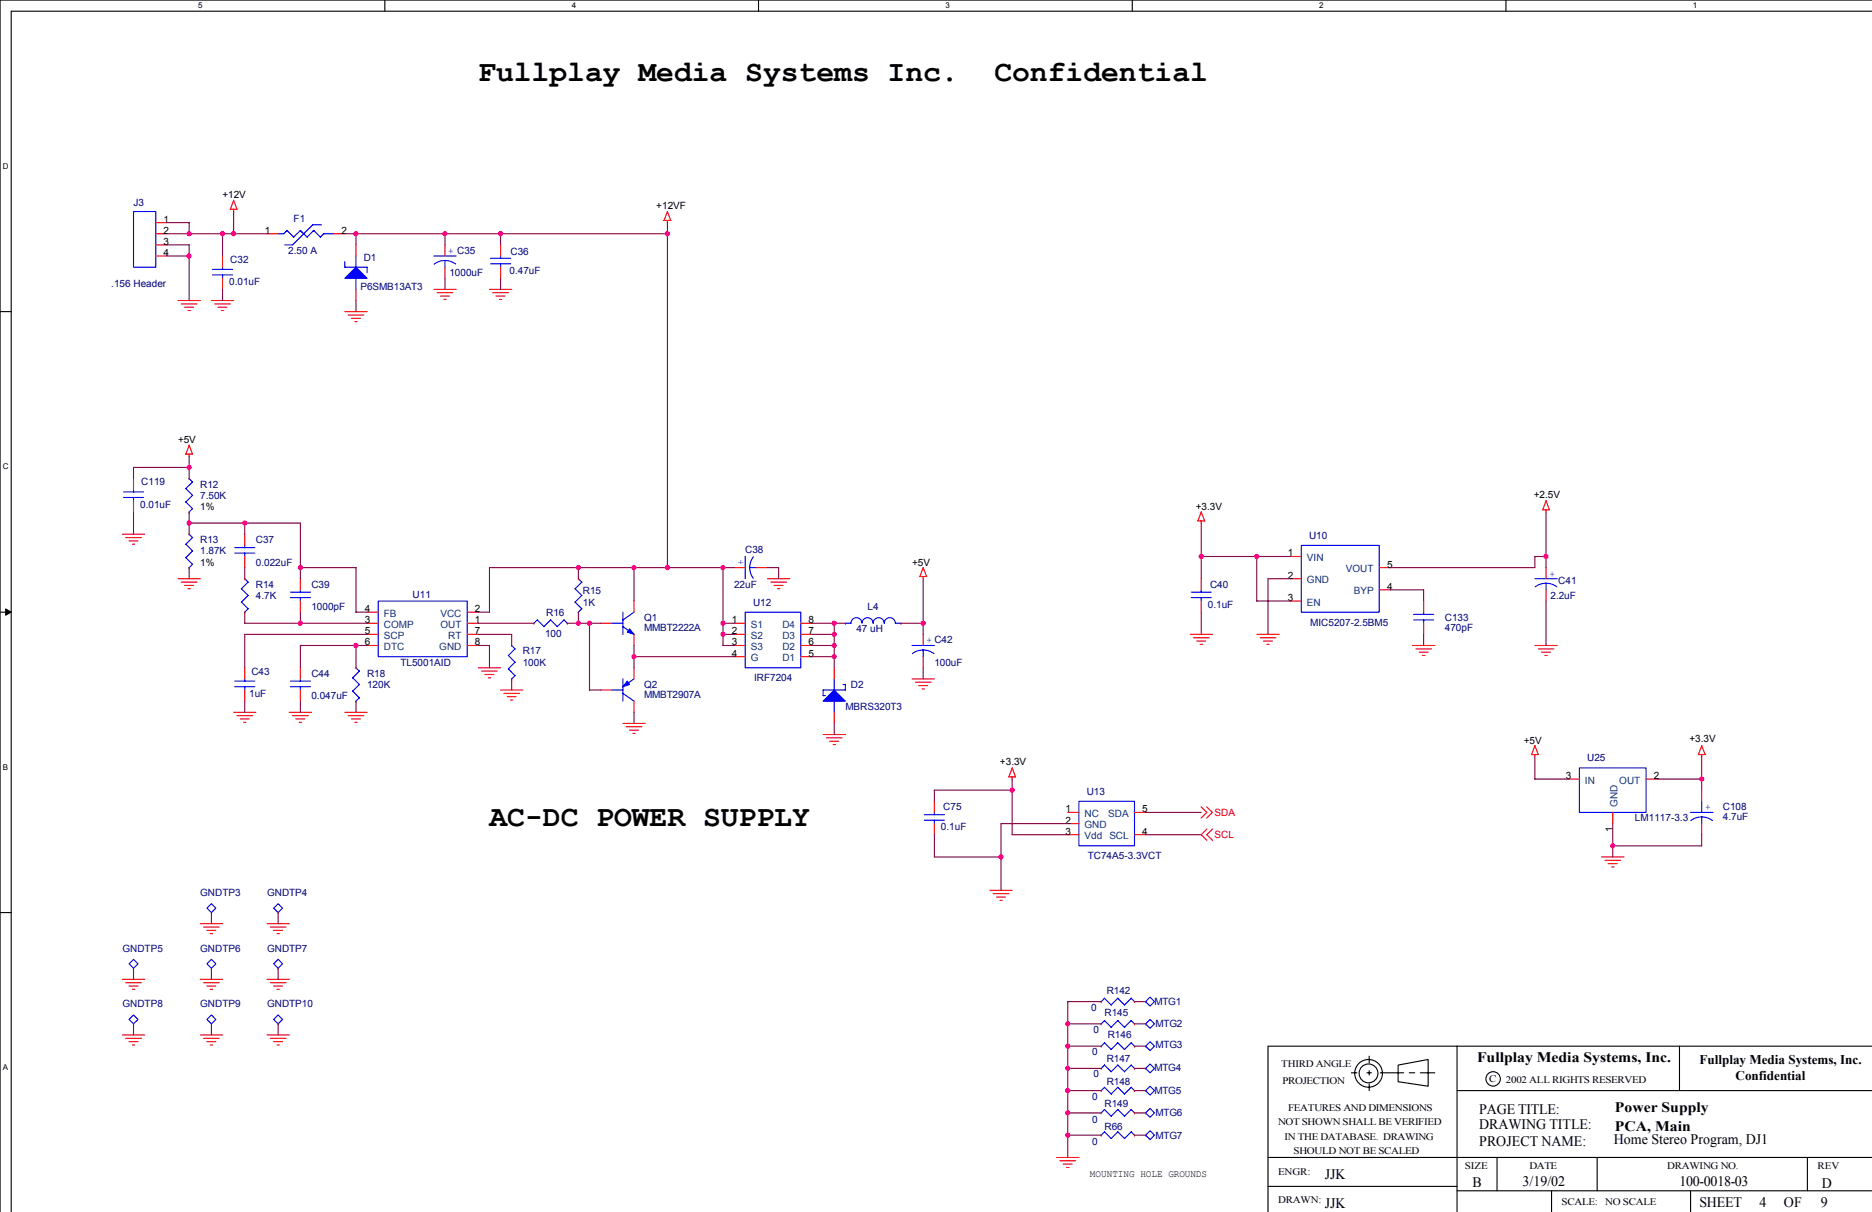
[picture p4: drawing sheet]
<svg xmlns="http://www.w3.org/2000/svg" width="432mm" height="279mm" viewBox="0 0 432 279" stroke-linecap="round" stroke-linejoin="round" font-family="sans-serif">
<path d="M431.8 0h-431.8v279.4M431.8 2.6h-429.2v276.8" fill="none" stroke="#000" stroke-width=".25"/>
<path d="M45.7 .3h1v2h-1z" fill="#fff"/>
<path d="M88.8 0v2.6" fill="none" stroke="#000" stroke-width=".25"/>
<path d="M131.9 .3h1v2h-1z" fill="#fff"/>
<path d="M175 0v2.6" fill="none" stroke="#000" stroke-width=".25"/>
<path d="M218.1 .3h1v2h-1z" fill="#fff"/>
<path d="M261.2 0v2.6" fill="none" stroke="#000" stroke-width=".25"/>
<path d="M304.3 .3h1v2h-1z" fill="#fff"/>
<path d="M347.4 0v2.6" fill="none" stroke="#000" stroke-width=".25"/>
<g fill="#fff">
<path d="M390.5 .3h1v2h-1z"/>
<path d="M.7 37.2h1.3v2.1h-1.3z"/>
<path d="M.7 106.5h1.3v2h-1.3z"/>
</g>
<path d="M0 71.8h2.6" fill="none" stroke="#000" stroke-width=".25"/>
<path d="M.7 175.7h1.2v2.1h-1.2z" fill="#fff"/>
<path d="M0 141.1h2.6" fill="none" stroke="#000" stroke-width=".25"/>
<path d="M1.3 140.4l1.3 .7-1.3 .7z" fill="#000" stroke="#000" stroke-width=".23"/>
<path d="M.7 245h1.2v2.1h-1.2z" fill="#fff"/>
<g fill="none" stroke="#000" stroke-width=".25">
<path d="M0 210.4h2.6M311.7 247.3h1.3M315.3 247.3h1M315.8 243.5v1.5M315.8 246.8v1M315.8 249.9v1.5M318.4 247.3h5.4M322.5 245.5l6.9-1.3v6.2l-6.9-1zM325.1 247.3h1.2M327.6 247.3h3.4M336.1 241.2h-43.6v38.2M336.1 241.2h95.7"/>
<path d="M336.1 241.2v38.2M336.1 251.4h95.7M387.4 241.2v10.2M292.5 266.8h139.3M292.5 273.5h43.6M336.1 274.5h95.7M345.3 266.8v7.7M357.9 274.5v4.9M368.4 266.8v7.7M390 274.5v4.9M416.9 266.8v7.7"/>
<circle cx="315.7" cy="247.4" r="2.17"/>
<circle cx="315.7" cy="247.4" r="3.2"/>
<circle cx="344.4" cy="248.7" r="1.66"/>
</g>
<g fill="none" stroke="#f00" stroke-width=".25">
<path d="M35.9 51.3h2.6M35.9 53.9h2.6M35.9 56.5h2.6M35.9 59h2.6M51.3 59v2.6M53.9 46.2l.8 2h-1.6zM53.9 48.2v.6M61.6 53.9h2.6M77 53.9h2.5M82.1 56.5v2.5M102.6 56.5v2.5M115.5 56.5v2.5"/>
<path d="M153.9 50.8v.6M153.9 48.8l.8 2M154 48.7l-.9 2.1h1.6M41.1 69.3h5.1M41.8 70.1h3.6M42.6 70.8h2.1M43.4 71.6h.5M48.8 69.3h5.1M49.5 70.1h3.6M50.3 70.8h2M51.1 71.6h.5M51.3 64.2v2.5"/>
<path d="M79.5 71.8h5.2M80.3 72.6h3.6M81.1 73.4h2M81.9 74.1h.5M82.1 66.7v2.6M100.1 66.7h5.1M100.8 67.5h3.7M101.6 68.3h2.1M102.4 69h.5M102.6 61.6v2.6M112.9 66.7h5.1M113.7 67.5h3.6"/>
<path d="M114.4 68.3h2.1M115.2 69h.5M115.5 61.6v2.6M30.8 110.3v2.6M30.8 115.5v2.5M43.6 110.3h.1M43.6 118h.1M43.6 104.7v.5M44.4 104.7h-1.6l.8-2.1 .8 2.1M277.1 118l.8 2.1M277.1 118l-.8 2.1M355.8 117.5h1.6"/>
<path d="M356.6 115.5l.8 2M356.6 117.5v.5M356.6 115.4l-.8 2.1M28.2 123.1h5.2M29 123.9h3.6M29.8 124.7h2M30.5 125.5h.6M41.1 133.4h5.1M41.8 134.2h3.6M42.6 135h2.1M43.4 135.7h.5M43.6 123.1h.1"/>
<path d="M43.6 130.9h.1M56.5 133.4h.1M56.5 123.1v2.6M56.5 128.3v2.6M69.3 133.4v2.6M69.3 138.6v2.5M133.4 133.4h.1M146.2 138.6v2.5M169.3 130.9h2.6M174.5 130.9h2.5M177 133.4h5.2M177.8 134.2h3.6"/>
<path d="M178.5 135h2.1M179.3 135.7h.6M212.9 132.9v.5M213.7 132.9h-1.5l.8-2.1 .7 2.1M276.3 120.1h1.6M277.1 120.1v.5M277.1 133.4v2.6M277.1 138.6v2.5M297.6 133.4h2.6M297.6 138.6h2.6M297.6 128.3h2.6M318.1 130.9h2.6"/>
<path d="M318.1 136h2.6M328.4 138.6v2.5M356.6 130.9v2.5M356.6 136v2.6M56.5 141.1h.1M56.5 153.9v2.6M56.5 159.1v2.5M69.3 153.9v2.6M69.3 159.1v2.5M82.1 153.9h.1M84.7 146.2h2.5M84.7 148.8h2.5"/>
<path d="M84.7 143.7h2.5M84.7 141.1h2.5M107.8 146.2h2.5M107.8 148.8h2.5M107.8 143.7h2.5M107.8 141.1h2.5M110.3 153.9h5.2M111.1 154.7h3.6M111.8 155.5h2.1M112.6 156.3h.6M115.5 159.1h5.1M116.2 159.9h3.6"/>
<path d="M118 148.8h.1M118 156.5h.1M123.1 143.7h.1M130.9 143.7h.1M133.4 141.1h.1M138.6 159.1h2.5M138.6 143.7h2.5M146.2 146.2v2.6M146.2 153.9v2.6M169.3 146.2h2.6M169.3 148.8h2.6M169.3 143.7h2.6"/>
<path d="M169.3 151.4h2.6M184.7 146.2h2.6M184.7 148.8h2.6M184.7 143.7h2.6M184.7 151.4h2.6M192.4 153.9v2.6M195 143.7h.1M207.8 143.7h.1M210.4 156.5h5.1M211.2 157.3h3.6M211.9 158.1h2.1M212.7 158.8h.5"/>
<path d="M212.9 146.2v2.6M212.9 151.4v2.5M274.5 146.2h5.2M275.3 147h3.6M276 147.8h2.1M276.8 148.5h.6M289.9 146.2h5.2M290.7 147h3.6M291.4 147.8h2.1M292.2 148.5h.6M325.8 148.8h5.2M326.6 149.6h3.6"/>
<path d="M327.3 150.3h2.1M328.1 151.1h.6M328.4 143.7v2.5M354 148.8h5.2M354.8 149.6h3.6M355.6 150.3h2M356.3 151.1h.6M53.9 164.2h5.1M54.7 165h3.6M55.4 165.7h2.1M56.2 166.5h.5M66.7 164.2h5.2"/>
<path d="M67.5 165h3.6M68.2 165.7h2.1M69 166.5h.6M79.5 164.2h5.2M80.3 165h3.6M81.1 165.7h2M81.9 166.5h.5M82.1 161.6h.1M117 160.6h2M117.8 161.4h.5M143.7 166.8h5.1M144.4 167.5h3.7"/>
<path d="M145.2 168.3h2.1M146 169.1h.5M146.2 161.6v2.6M189.9 169.3h5.1M190.6 170.1h3.6M191.4 170.9h2M192.2 171.6h.5M192.4 164.2v2.6M233.5 177l.8 2.1h-1.6zM233.5 179.1v.5M354 173.9v.6M354 171.9l.8 2.1"/>
<path d="M354.1 171.9l-.8 2h1.5M361.7 179.6h2.6M379.7 179.6h2.6M391.7 173.9h1.6M391.8 173.9l.7-2 .8 2.1M392.5 173.9v.6M215.5 184.7v2.6M215.5 189.9v2.5M246.3 187.3h2.6M246.3 189.9h2.6M246.3 192.4h2.6M261.7 187.3h2.5"/>
<path d="M261.7 192.4h2.5M277.1 186l1.3 1.3-1.3 1.3M278.3 186l1.4 1.3-1.4 1.3M278.4 191.1l-1.3 1.3 1.3 1.3M279.7 191.1l-1.3 1.3 1.3 1.3M369.4 197.5h5.2M370.2 198.3h3.6M370.9 199.1h2.1M371.8 199.9h.5M372 187.3v2.6M392.5 182.2v2.5M392.5 189.9v2.5"/>
<path d="M46.2 212.9h5.2M47 213.7h3.6M47.7 214.5h2.1M48.5 215.2h.5M48.8 210.4h.1M61.6 212.9h5.1M62.4 213.7h3.6M63.1 214.5h2.1M63.9 215.2h.5M64.2 210.4h.1M228.3 205.3h5.2M229.1 206h3.6"/>
<path d="M229.8 206.8h2.1M230.7 207.6h.5M28.2 225.8h5.2M28.2 238.6h5.2M29 226.5h3.6M29 239.4h3.6M29.8 227.3h2M30.5 228.1h.6M30.8 236h.1M30.8 223.2h.1M46.2 225.8h5.2M46.2 238.6h5.2"/>
<path d="M47 226.5h3.6M47 239.4h3.6M47.7 227.3h2.1M48.5 228.1h.5M48.8 236h.1M48.8 223.2h.1M61.6 225.8h5.1M61.6 238.6h5.1M62.4 226.5h3.6M62.4 239.4h3.6M63.1 227.3h2.1M63.9 228.1h.5"/>
<path d="M64.2 236h.1M64.2 223.2h.1M254 230.9h.1M254 236h.1M261.7 230.9h.1M261.7 236h.1M264.2 230.9h.1M264.2 236h.1M29.8 240.1h2M30.5 240.9h.6M47.7 240.1h2.1M48.5 240.9h.5"/>
<path d="M63.1 240.1h2.1M63.9 240.9h.5M254 256.6h.1M254 241.2h.1M254 246.3h.1M254 251.4h.1M261.7 256.6h.1M261.7 241.2h.1M261.7 246.3h.1M261.7 251.4h.1M264.2 241.2h.1M264.2 246.3h.1"/>
<path d="M264.2 251.4h.1M264.2 256.6h.1M243.7 266.8h5.2M244.5 267.6h3.6M245.3 268.4h2M246 269.1h.6M254 261.7h.1M261.7 261.7h.1M264.2 261.7h.1"/>
</g>
<g fill="none" stroke="#00f" stroke-width=".25">
<path d="M30.8 48.8h5.1v12.8h-5.1zM66 53.4l.2-.3-.8 .8h-1.2M69.3 53.1l-1.5 1.6-1.6-1.6M69.8 53.7l-.5-.6 1.5 1.6M72.4 53.1l1.5 1.6M72.4 53.1l-.3 .3M72.4 53.1l-1.6 1.6M74.2 51.8h-2.1l-4.6 4.7h-1.8M74.7 53.9h2.3M74.7 53.9l-.8 .8M82.1 59v2.6M100.1 59h5.1"/>
<path d="M113.2 59.5h4.6M115.5 59v.6M49 63.4h4.7M49 62.1h4.7M51.3 61.6v.5M51.3 63.4v.8M79.5 60.3v1.3M79.5 61.6h5.2M82.1 64.1v2.6M84.7 61.6v1.3M102.6 60v1.6M105.1 60.9l-1.4-.7-1.1-.2-1.5 .4-1 .5"/>
<path d="M113.2 60.8h4.6M115.5 60.8v.8M28.5 114.7h4.6M28.5 113.4h4.6M30.8 112.9v.5M30.8 114.7v.8M43.6 110.3l.8 .8-1.6 1.5 1.6 1.6-1.6 1.5 1.6 1.6-.8 .7M42.9 128.5l1.5 1.6-.8 .8M43.6 123.1l.8 .9-1.6 1.5 1.6 1.5M44.4 127l-1.6 1.6M54.1 127.5h4.7M54.1 126.2h4.7"/>
<path d="M55.7 135.7l1.6 1.6M55.7 138.8l1.6 1.6-.9 .7M56.5 125.7v.6M56.5 127.5v.8M56.5 133.4l.8 .8M57.2 134.2l-1.5 1.5M57.2 137.3l-1.5 1.5M67 137.8h4.6M67 136.5h4.6M69.3 136v.5M69.3 137.8v.8M87.2 138.6h20.6v12.8h-20.6z"/>
<path d="M132.7 138.8l1.5 1.6M133.4 133.4l.8 .8M134.2 134.2l-1.6 1.5 1.6 1.6M134.2 137.3l-1.6 1.5M171.9 128.3v5.1M172.9 130.9h1.6M173.8 128.4l-.6 .9-.3 1.5 .2 1.1 .7 1.4M274.8 137.8h4.6M274.8 136.5h4.6M277.1 136v.5M277.1 137.8v.8M300.2 125.7h17.9v15.4h-17.9z"/>
<path d="M354 133.4h5.2M356.6 134.5v1.5M359.1 135.3l-1.4-.7-1.2-.1-1.5 .3-.9 .5M54.1 158.3h4.7M54.1 157h4.7M56.5 156.5v.5M56.5 158.3v.8M67 158.3h4.6M67 157h4.6M69.3 156.5v.5M69.3 158.3v.8M81.3 156.3l1.6 1.5"/>
<path d="M81.3 159.3l1.6 1.6M82.1 153.9l.8 .8M82.9 154.7l-1.6 1.6M82.9 157.8l-1.6 1.5M117.3 151.1l1.5 1.6M117.3 154.2l1.5 1.6-.8 .7M118 148.8l.8 .8-1.6 1.5M118.8 152.7l-1.6 1.5M127 142.9l1.6 1.6M127 142.9l-1.5 1.6-1.5-1.6-.9 .8M130.9 143.7l-.8-.8-1.6 1.5M134.2 140.3l-.8 .8"/>
<path d="M141.1 143.7h2.6M141.1 159.1h2.6M143.7 159.8l2.5 1.8M143.7 144.4l2.6 1.9M143.7 141.1v5.2M143.7 156.5v5.1M146.2 141.1l-2.5 1.8M146.3 156.5l-2.6 1.8M171.9 141.1h12.8v12.8h-12.8zM192.4 156.5v2.6M194.5 157.8h.5v1.3M195 143.7h1.3"/>
<path d="M195 159.1h-5.1v1.3h.5M196.3 143.7a1.28 1.28 0 0 1 1.3-1.3 1.28 1.28 0 0 1 1.2 1.3 1.28 1.28 0 0 1 1.3-1.3 1.28 1.28 0 0 1 1.3 1.3 1.28 1.28 0 0 1 1.3-1.3 1.28 1.28 0 0 1 1.3 1.3 1.28 1.28 0 0 1 1.2-1.3 1.28 1.28 0 0 1 1.3 1.3M206.5 143.7h1.3M210.4 148.8h5.1M210.4 150.7l1-.6 1.5-.3 1.1 .2 1.4 .7M212.9 149.8v1.6M326.1 142.9h4.6M326.1 141.6h4.6M328.4 141.1v.5M328.4 142.9v.8M82.9 160.9l-.8 .7M192.4 161.6v2.6"/>
<path d="M364.3 177h15.4v10.3h-15.4zM213.2 189.1h4.6M213.2 187.8h4.6M215.5 187.3v.5M215.5 189.1v.8M248.9 184.7h12.8v10.3h-12.8zM390 187.3h5.1M390 189.2l.9-.6 1.6-.3 1.1 .2 1.4 .7M392.5 184.7v2.6M392.5 188.3v1.6M47.7 209.4l1.1-1.1 1 1.1-1 1zM63.1 209.4l1.1-1.1 1 1.1-1 1z"/>
<path d="M30.8 234l1 1-1 1-1-1zM30.8 221.1l1 1.1-1 1-1-1zM47.7 235l1.1-1 1 1-1 1zM47.7 222.2l1.1-1.1 1 1.1-1 1zM63.1 235l1.1-1 1 1-1 1zM63.1 222.2l1.1-1.1 1 1.1-1 1zM254.8 230.1l1.5 1.6M254.8 230.1l-.8 .8M254.8 235.2l-.8 .8M257.8 230.1l1.6 1.6M257.9 230.1l-1.6 1.6M257.9 235.2l-1.6 1.6-1.5-1.5"/>
<path d="M260.9 230.1l.8 .8M260.9 235.3l.8 .8M260.9 230.1l-1.5 1.6M260.9 235.2l-1.5 1.6-1.6-1.5M264.2 230.9l1.1-1 1 1-1 1zM264.2 236l1.1-1 1 1-1 1.1zM254 246.3l.8-.8 1.5 1.6M254.8 255.8l1.5 1.5M254.8 240.4l1.5 1.6M254.8 255.8l-.8 .8M254.8 240.4l-.8 .8M254.8 250.6l-.8 .8"/>
<path d="M257.8 255.8l1.6 1.5M257.8 240.4l1.6 1.6M257.8 245.5l1.6 1.6M257.9 255.8l-1.6 1.5M257.9 240.4l-1.6 1.5M257.9 245.5l-1.6 1.6M257.9 250.6l-1.6 1.6-1.5-1.5M260.9 255.8l.8 .8M260.9 240.4l.8 .8M260.9 250.7l.8 .7M260.9 255.8l-1.5 1.5M260.9 240.4l-1.5 1.5"/>
<path d="M260.9 250.6l-1.5 1.6-1.6-1.5M261.7 246.3l-.8-.8-1.5 1.6M264.2 241.2l1.1-1.1 1 1.1-1 1zM264.2 246.3l1.1-1 1 1-1 1zM264.2 251.4l1.1-1 1 1-1 1.1zM264.2 256.6l1.1-1.1 1 1.1-1 1zM254.8 260.9l-.8 .8M257.9 260.9l-1.6 1.6-1.5-1.6M260.9 260.9l.8 .8M260.9 260.9l-1.5 1.6-1.6-1.6M264.2 261.7l1.1-1 1 1-1 1z"/>
</g>
<g fill="#00f" stroke="#00f" stroke-width=".25">
<path d="M145.2 145l1 1.2-1.5-.5z" fill-rule="evenodd"/>
<path d="M192.4 159.1l2.6 2.5h-5.1z" fill-rule="evenodd"/>
<path d="M79.5 64.2l2.6-2.6 2.6 2.6z" fill-rule="evenodd"/>
<path d="M144.7 157l.5 .8-1.5 .5z" fill-rule="evenodd"/>
</g>
<g fill="none" stroke="#800040" stroke-width=".25">
<path d="M38.5 51.3h5.1v2.6M38.5 56.5l5.1-.1v12.9M38.5 53.9h23.1M38.5 59h5.1M51.3 53.9v5.1M53.9 48.7v5.2M79.5 53.9h74.5M82.1 53.9v2.6M102.6 53.9v2.6M115.5 53.9v2.6M153.9 51.3v79.6M51.3 66.7v2.6"/>
<path d="M82.1 69.3v2.5M102.6 64.1v2.6M115.5 64.1v2.6M30.8 107.7v2.6M30.8 118v5.1M30.8 107.8h12.8M43.6 105.2v5.1M43.6 118v5.2M356.6 118v12.9M43.6 130.9v2.5M43.6 120.6h25.7M56.5 120.6v2.6"/>
<path d="M56.5 130.9v2.5M69.3 120.6v12.8M69.3 130.9h12.8v10.2M133.4 130.9v2.5M146.2 130.9v7.7M166.8 130.9v17.9M169.4 130.9h-56.5v10.2M177 130.9h2.6M179.6 130.9v2.5M212.9 133.4v12.9M277.1 128.3h20.5M277.1 120.6v12.8"/>
<path d="M289.9 128.3v10.3h7.7M297.6 133.4h-5.1v12.9M320.7 136h7.7v2.6M320.7 130.9h33.4M354 128.3h2.6M354 128.3v2.6M356.6 138.6v10.2M56.5 141.1v2.6h28.2M69.3 141.1v2.6M82.1 141.1h2.6M82.1 148.8v5.2M84.7 148.8h-15.4v5.2"/>
<path d="M84.7 146.2h-28.2v7.8M110.3 146.2h7.7v2.6M110.3 148.8h2.6v5.2M110.3 143.7h12.9M110.3 141.1h2.6M118 156.5v2.6M130.9 143.7h7.7M133.4 141.1v2.6M136 143.7v15.4M136 159.1h2.6M146.2 148.8v5.2M146.2 151.4h23.2"/>
<path d="M166.8 148.8h2.6M166.8 143.7h2.6M166.8 146.2h2.6M187.3 148.8h5.1M187.3 143.7h7.7M187.3 151.4h5.1M187.3 146.2h5.1M192.4 143.7v10.3M207.8 143.7h5.2M212.9 153.9v2.6M277.1 141.1v5.1M328.4 146.2v2.6"/>
<path d="M56.5 161.6v2.6M69.3 161.6v2.6M82.1 161.6v2.6M146.2 164.2v2.6M192.4 166.8v2.6M233.5 179.6v12.8M354 174.5v5.1M354 179.6h7.8M382.3 179.6h10.2M392.5 174.5v7.7M215.5 192.4v5.2l15.4-.1M233.4 192.4h12.9"/>
<path d="M233.5 182.2l-18-.1v2.6M246.3 189.9h-15.4v15.4M264.2 192.4h12.9M264.2 187.3h12.9M372 195h20.5M372 189.8v7.7M392.5 192.4v2.6M48.8 210.4v2.6M64.2 210.4v2.6M30.8 223.2v2.6M30.8 236v2.6M48.8 223.2v2.6"/>
<path d="M48.8 236v2.6M64.2 223.2v2.6M64.2 236v2.6M246.3 236h7.7M254 230.9h-7.7v35.9M261.7 236h2.6M261.7 230.9h2.6M246.3 241.2h7.7M246.3 251.4h7.7M246.3 256.6h7.7M246.3 246.3h7.7M261.7 241.2h2.6"/>
<path d="M261.7 251.4h2.6M261.7 256.6h2.6M261.7 246.3h2.6M246.3 261.7h7.7M261.7 261.7h2.6"/>
</g>
<g fill="#f0f" stroke="#f0f" stroke-width=".25">
<circle cx="146.2" cy="151.4" r=".51"/>
<circle cx="43.6" cy="107.7" r=".5"/>
<circle cx="212.9" cy="143.7" r=".51"/>
<circle cx="192.4" cy="146.2" r=".5"/>
<circle cx="133.4" cy="143.7" r=".5"/>
<circle cx="146.2" cy="130.8" r=".5"/>
<circle cx="192.4" cy="143.7" r=".5"/>
<circle cx="115.5" cy="53.9" r=".5"/>
<circle cx="102.6" cy="53.9" r=".5"/>
<circle cx="69.3" cy="130.8" r=".5"/>
<circle cx="82.1" cy="148.8" r=".51"/>
<circle cx="133.4" cy="130.8" r=".5"/>
<circle cx="43.6" cy="120.6" r=".5"/>
<circle cx="56.4" cy="120.6" r=".5"/>
<circle cx="82.1" cy="53.9" r=".5"/>
<circle cx="166.8" cy="143.7" r=".5"/>
<circle cx="166.8" cy="146.2" r=".5"/>
<circle cx="192.4" cy="148.8" r=".51"/>
<circle cx="192.4" cy="151.4" r=".51"/>
<circle cx="136" cy="143.7" r=".51"/>
<circle cx="69.3" cy="143.7" r=".5"/>
<circle cx="356.6" cy="128.3" r=".51"/>
<circle cx="277.1" cy="128.3" r=".51"/>
<circle cx="289.9" cy="128.3" r=".51"/>
<circle cx="43.6" cy="53.9" r=".5"/>
<circle cx="153.9" cy="53.9" r=".5"/>
<circle cx="153.9" cy="130.8" r=".5"/>
<circle cx="166.8" cy="130.8" r=".5"/>
<circle cx="392.5" cy="179.6" r=".51"/>
<circle cx="51.3" cy="53.9" r=".5"/>
<circle cx="53.9" cy="53.9" r=".5"/>
<circle cx="233.5" cy="182.1" r=".5"/>
<circle cx="230.9" cy="197.5" r=".5"/>
<circle cx="246.3" cy="251.4" r=".51"/>
<circle cx="246.3" cy="246.3" r=".5"/>
<circle cx="43.6" cy="59" r=".51"/>
<circle cx="246.3" cy="241.1" r=".51"/>
<circle cx="246.3" cy="236" r=".5"/>
<circle cx="372" cy="195" r=".5"/>
<circle cx="246.3" cy="256.5" r=".5"/>
<circle cx="246.3" cy="261.7" r=".5"/>
</g>
<g font-size="6.9">
<text x="110.3" y="18.6">Fullplay Media Systems Inc.</text>
<text x="229.4" y="18.6">Confidential</text>
<text x="112.9" y="190.5">AC-DC POWER SUPPLY</text>
</g>
<g font-size="3.3">
<text x="340.7" y="244.7">Fullplay Media Systems, Inc.</text>
<text x="341.2" y="256.7">PAGE TITLE:</text>
<text x="372.5" y="256.3">Power Supply</text>
<text x="341.2" y="260.3">DRAWING TITLE:</text>
<text x="372.3" y="263.7">Home Stereo Program, DJ1</text>
<text x="372.5" y="260.6">PCA, Main</text>
<text x="341.2" y="264.2">PROJECT NAME:</text>
<text x="305.6" y="271.9">JJK</text>
<text x="339.7" y="273.6">B</text>
<text x="351.2" y="273.4">3/19/02</text>
<text x="387.4" y="273.4">100-0018-03</text>
<text x="420.2" y="273.9">D</text>
<text x="305.6" y="278.5">JJK</text>
<text x="392" y="278.3">SHEET</text>
<text x="405.9" y="278.3">4</text>
<text x="411.5" y="278.3">OF</text>
<text x="420" y="278.3">9</text>
</g>
<g font-size="3.1">
<text x="392" y="245.3">Fullplay Media Systems, Inc.</text>
<text x="400.3" y="249">Confidential</text>
</g>
<g font-size="2.3" fill="#000080">
<text x="30.8" y="47.5">J3</text>
<text x="67.7" y="51.1">F1</text>
<text x="66.5" y="58.5">2.50 A</text>
<text x="117.8" y="58.8">C36</text>
<text x="52.9" y="65.7">0.01uF</text>
<text x="53.1" y="60.6">C32</text>
<text x="83.9" y="60.1">D1</text>
<text x="103.7" y="63.7">1000uF</text>
<text x="117.5" y="63.1">0.47uF</text>
<text x="25.7" y="66.2">.156 Header</text>
<text x="83.1" y="66.7">P6SMB13AT3</text>
<text x="32.6" y="111.9">C119</text>
<text x="46.2" y="112.4">R12</text>
<text x="32.3" y="117">0.01uF</text>
<text x="46.2" y="115">7.50K</text>
<text x="46.2" y="125.2">R13</text>
<text x="59" y="125.2">C37</text>
<text x="302" y="124.2">U10</text>
<text x="46.2" y="127.8">1.87K</text>
<text x="59" y="130.4">0.022uF</text>
<text x="171.9" y="127.5">C38</text>
<text x="59" y="135.5">R14</text>
<text x="71.8" y="135.5">C39</text>
<text x="95.2" y="137.8">U11</text>
<text x="134.5" y="137">R15</text>
<text x="169.3" y="135.5">22uF</text>
<text x="279.1" y="135.5">C40</text>
<text x="359.4" y="134.7">C41</text>
<text x="59" y="138">4.7K</text>
<text x="71.8" y="140.6">1000pF</text>
<text x="126" y="141.9">R16</text>
<text x="134.5" y="139.6">1K</text>
<text x="148.5" y="143.2">Q1</text>
<text x="173.7" y="139.6">U12</text>
<text x="200.1" y="140.6">L4</text>
<text x="278.6" y="140.1">0.1uF</text>
<text x="333.3" y="143.2">C133</text>
<text x="357.6" y="138">2.2uF</text>
<text x="125.7" y="146.8">100</text>
<text x="148.5" y="145.5">MMBT2222A</text>
<text x="197.5" y="145.8">47 uH</text>
<text x="302.2" y="144.2">MIC5207-2.5BM5</text>
<text x="333.3" y="145.5">470pF</text>
<text x="58" y="155.5">C43</text>
<text x="92.4" y="153.5">TL5001AID</text>
<text x="120.6" y="150.9">R17</text>
<text x="120.6" y="153.5">100K</text>
<text x="215.5" y="153.5">100uF</text>
<text x="57.5" y="160.6">1uF</text>
<text x="71.8" y="156">C44</text>
<text x="71.8" y="161.1">0.047uF</text>
<text x="84.7" y="156">R18</text>
<text x="84.7" y="158.6">120K</text>
<text x="148.5" y="158.6">Q2</text>
<text x="148.5" y="160.9">MMBT2907A</text>
<text x="173.9" y="157">IRF7204</text>
<text x="196.3" y="158.6">D2</text>
<text x="195" y="163.7">MBRS320T3</text>
<text x="366.1" y="175.5">U25</text>
<text x="250.7" y="183.2">U13</text>
<text x="217" y="191.4">0.1uF</text>
<text x="217.6" y="186.8">C75</text>
<text x="377.1" y="189.4">LM1117-3.3</text>
<text x="397.4" y="186.8">C108</text>
<text x="397.4" y="189.1">4.7uF</text>
<text x="250.9" y="198.1">TC74A5-3.3VCT</text>
<text x="46.2" y="206.5">GNDTP3</text>
<text x="61.6" y="206.5">GNDTP4</text>
<text x="28.2" y="219.4">GNDTP5</text>
<text x="46.2" y="219.4">GNDTP6</text>
<text x="61.6" y="219.4">GNDTP7</text>
<text x="28.2" y="232.2">GNDTP8</text>
<text x="46.2" y="232.2">GNDTP9</text>
<text x="61.6" y="232.2">GNDTP10</text>
<text x="251.7" y="233">0</text>
<text x="255.3" y="229.1">R142</text>
<text x="266.3" y="231.7">MTG1</text>
<text x="252.2" y="238.1">0</text>
<text x="254.8" y="234.3">R145</text>
<text x="255.5" y="239.4">R146</text>
<text x="266.6" y="236.8">MTG2</text>
<text x="251.9" y="243.2">0</text>
<text x="255.3" y="244.8">R147</text>
<text x="266.6" y="241.7">MTG3</text>
<text x="252.2" y="248.4">0</text>
<text x="255.3" y="250.2">R148</text>
<text x="266.3" y="246.8">MTG4</text>
<text x="251.9" y="253.5">0</text>
<text x="254.8" y="255.3">R149</text>
<text x="266.3" y="252.2">MTG5</text>
<text x="266.6" y="257.3">MTG6</text>
<text x="251.9" y="258.9">0</text>
<text x="254.8" y="260.4">R66</text>
<text x="266.6" y="262.5">MTG7</text>
<text x="251.9" y="264">0</text>
</g>
<g font-size="2.3">
<text x="51.3" y="45.7">+12V</text>
<text x="37.7" y="51.3">1</text>
<text x="37.7" y="53.9">2</text>
<text x="61.1" y="53.9">1</text>
<text x="78.8" y="53.9">2</text>
<text x="151.4" y="48.3">+12VF</text>
<text x="37.7" y="56.4">3</text>
<text x="37.7" y="59">4</text>
<text x="41.1" y="102.2">+5V</text>
<text x="46.2" y="117.5">1%</text>
<text x="275.8" y="117.5">+3.3V</text>
<text x="353.8" y="114.7">+2.5V</text>
<text x="46.2" y="130.4">1%</text>
<text x="210.4" y="130.4">+5V</text>
<text x="297.1" y="128.3">1</text>
<text x="319.9" y="130.8">5</text>
<text x="297.1" y="133.4">2</text>
<text x="319.9" y="136">4</text>
<text x="84.2" y="143.7">3</text>
<text x="84.2" y="141.1">4</text>
<text x="109.6" y="143.7">1</text>
<text x="109.6" y="141.1">2</text>
<text x="168.8" y="143.7">1</text>
<text x="186.5" y="143.7">8</text>
<text x="297.1" y="138.5">3</text>
<text x="84.2" y="146.2">5</text>
<text x="84.2" y="148.8">6</text>
<text x="109.6" y="146.2">7</text>
<text x="109.6" y="148.8">8</text>
<text x="168.8" y="146.2">2</text>
<text x="168.8" y="148.8">3</text>
<text x="186.5" y="148.8">6</text>
<text x="186.5" y="146.2">7</text>
<text x="168.8" y="151.4">4</text>
<text x="186.5" y="151.4">5</text>
<text x="351.5" y="171.4">+5V</text>
<text x="389.7" y="171.2">+3.3V</text>
<text x="230.7" y="176.3">+3.3V</text>
<text x="361.2" y="179.6">3</text>
<text x="381.5" y="179.6">2</text>
<text x="245.8" y="187.3">1</text>
<text x="245.8" y="189.8">2</text>
<text x="263.5" y="187.3">5</text>
<text x="372" y="191.7" transform="rotate(-90 372 191.7)">1</text>
<text x="245.8" y="192.4">3</text>
<text x="263.5" y="192.4">4</text>
<text x="295.6" y="246">THIRD ANGLE</text>
<text x="295.8" y="249.9">PROJECTION</text>
<text x="343.5" y="249.4">C</text>
<text x="347.4" y="249.6">2002 ALL RIGHTS RESERVED</text>
<text x="297.1" y="256.1">FEATURES AND DIMENSIONS</text>
<text x="294.8" y="259.4">NOT SHOWN SHALL BE VERIFIED</text>
<text x="296.3" y="262.7">IN THE DATABASE. DRAWING</text>
<text x="298.4" y="266">SHOULD NOT BE SCALED</text>
<text x="337.9" y="269.4">SIZE</text>
<text x="352.8" y="269.4">DATE</text>
<text x="384.6" y="269.4">DRAWING NO.</text>
<text x="419.2" y="269.4">REV</text>
<text x="251.4" y="271.2">MOUNTING HOLE GROUNDS</text>
<text x="294.8" y="270.9">ENGR:</text>
<text x="294.8" y="277.3">DRAWN:</text>
<text x="360.2" y="277.9">SCALE:</text>
<text x="370.3" y="277.9">NO SCALE</text>
</g>
<g font-size="2.3" fill="#00f">
<text x="103.4" y="58.5">+ C35</text>
<text x="171.6" y="130.3" transform="rotate(-90 171.6 130.3)">+</text>
<text x="357.4" y="132.9">+</text>
<text x="213.7" y="148.3">+ C42</text>
<text x="393.3" y="186.8">+</text>
</g>
<g font-size="2.3" fill="#004080">
<text x="301.5" y="129.3">VIN</text>
<text x="310.4" y="131.9">VOUT</text>
<text x="301.5" y="134.5">GND</text>
<text x="312.3" y="137">BYP</text>
<text x="88.5" y="142.2">FB</text>
<text x="101.6" y="142.2">VCC</text>
<text x="301.5" y="139.6">EN</text>
<text x="88.5" y="144.7">COMP</text>
<text x="88.5" y="147.3">SCP</text>
<text x="88.5" y="149.8">DTC</text>
<text x="101.3" y="149.8">GND</text>
<text x="101.6" y="144.7">OUT</text>
<text x="103.4" y="147.3">RT</text>
<text x="173.2" y="144.7">S1</text>
<text x="173.2" y="147.3">S2</text>
<text x="173.2" y="149.8">S3</text>
<text x="180.5" y="149.8">D2</text>
<text x="180.5" y="147.3">D3</text>
<text x="180.5" y="144.7">D4</text>
<text x="173.2" y="152.4">G</text>
<text x="180.5" y="152.4">D1</text>
<text x="365.6" y="180.6">IN</text>
<text x="373.1" y="186" transform="rotate(-90 373.1 186)">GND</text>
<text x="373.5" y="180.6">OUT</text>
<text x="250.1" y="188.3">NC</text>
<text x="250.1" y="190.9">GND</text>
<text x="255.6" y="188.3">SDA</text>
<text x="250.1" y="193.5">Vdd</text>
<text x="255.9" y="193.5">SCL</text>
</g>
<g font-size="2.3" fill="#f00">
<text x="280.2" y="188.1">SDA</text>
<text x="280.2" y="193.2">SCL</text>
</g>
<g font-size="1.8">
<text x="45.7" y="1.9">5</text>
<text x="131.9" y="1.9">4</text>
<text x="218.1" y="1.9">3</text>
<text x="304.3" y="1.9">2</text>
<text x="390.5" y="1.9">1</text>
<text x=".7" y="38.9">D</text>
<text x=".7" y="108.1">C</text>
<text x=".7" y="177.4">B</text>
<text x=".7" y="246.7">A</text>
</g>
</svg>
